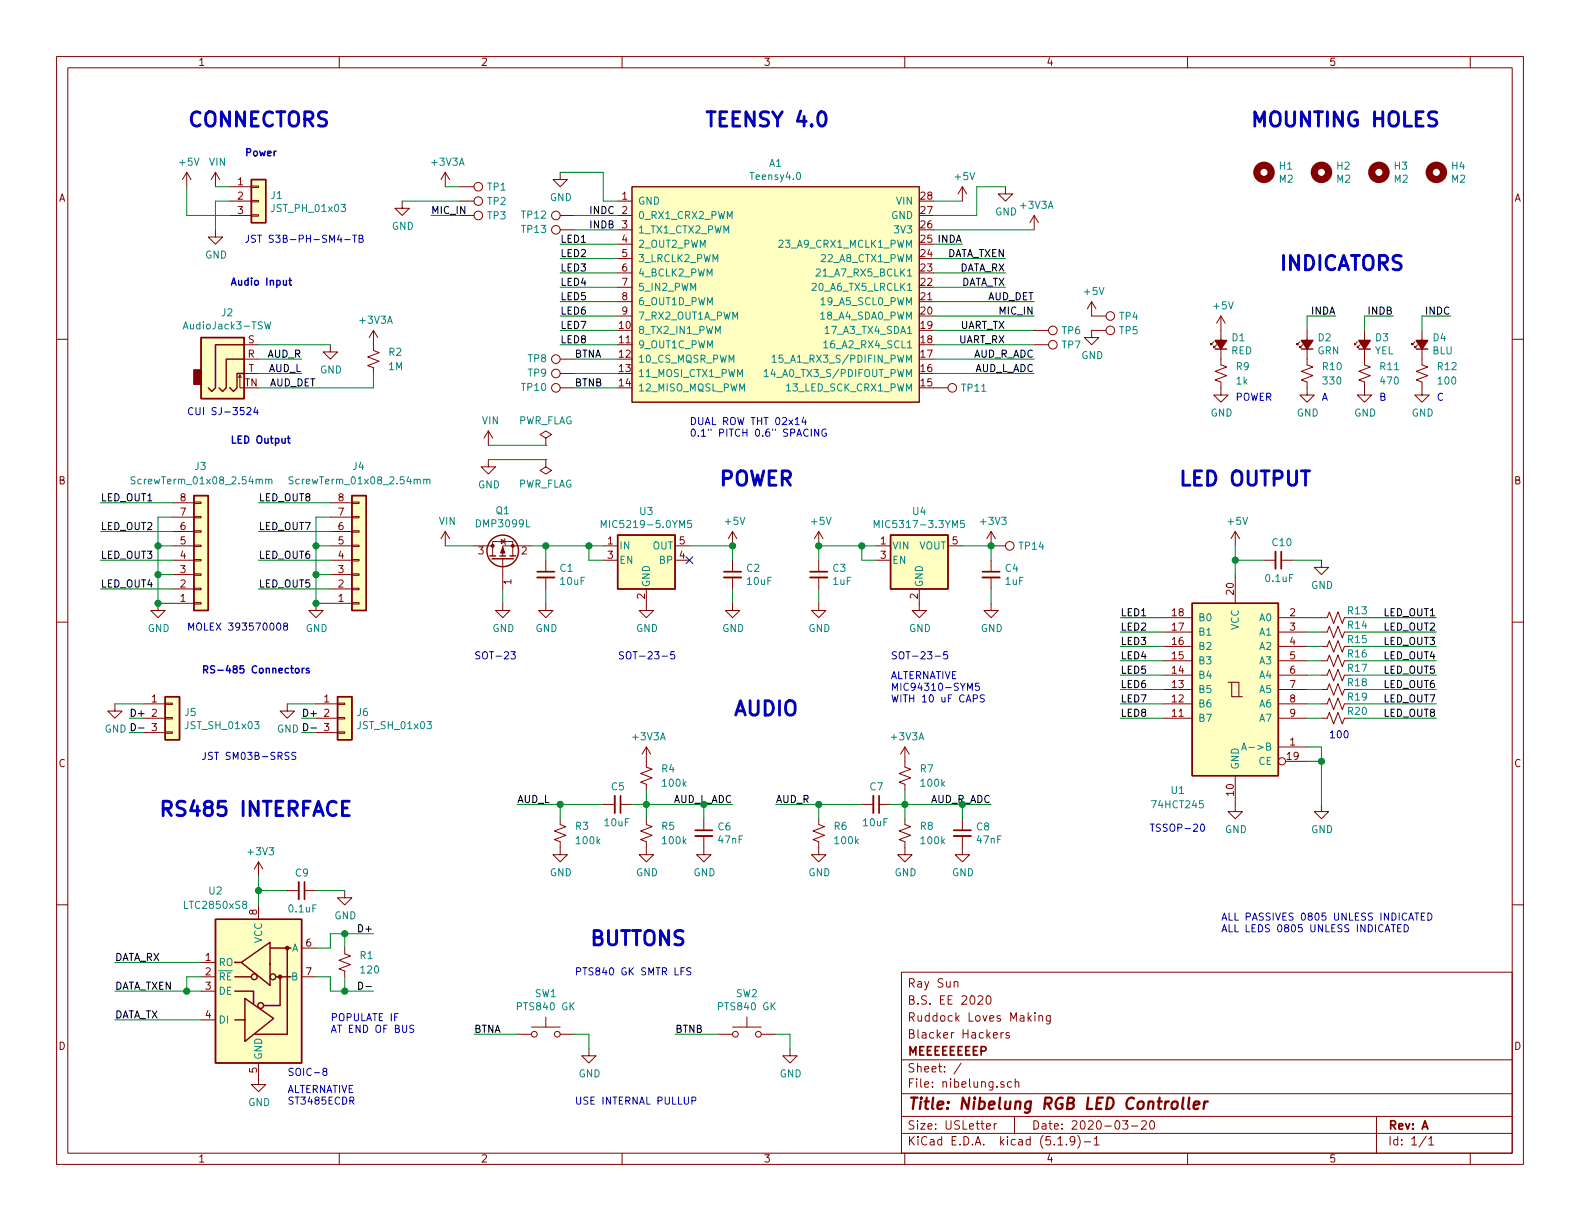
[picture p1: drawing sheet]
<svg xmlns="http://www.w3.org/2000/svg" width="279mm" height="216mm" viewBox="0 0 279 216" stroke-linecap="round" stroke-linejoin="round" font-family="sans-serif">
<g fill="none" stroke="#840000" stroke-width=".18">
<path d="M10 10h259.4v195.9h-259.4zM12 12h255.4v191.9h-255.4zM60 10v2M110 10v2M160 10v2M210 10v2M260 10v2M33 30.5l-.7 1.3M33 30.5v2.5M33 30.5l.8 1.3M38.1 30.5l-.8 1.3M38.1 30.5v2.5"/>
<path d="M38.1 30.5l.8 1.3M40.6 38.1h3.8M40.6 35.6h3.8M40.6 33h3.8M44.4 38h1.3v.2h-1.3zM44.4 32.9h1.3v.2h-1.3zM44.4 35.4h1.3v.3h-1.3zM71.1 35.6v1.2h1.3l-1.3 1.3-1.3-1.3h1.3M78.7 30.5l-.7 1.3M78.7 30.5v2.5M78.7 30.5l.8 1.3M81.3 38.1h2.5"/>
<path d="M81.3 35.6h2.5M81.3 33h2.5M99.1 30.5v1.3h1.2l-1.2 1.2-1.3-1.2h1.3M99.1 38.1h2.5M109.2 38.1h2.6M109.2 35.6h2.6M111.8 33h50.8v38.1h-50.8zM170.2 33l-.8 1.3M170.2 33v2.6M170.2 33l.7 1.3M177.8 33v1.3h1.3l-1.3 1.3-1.3-1.3h1.3M182.9 38.1l-.8 1.3"/>
<path d="M182.9 38.1v2.5M182.9 38.1l.7 1.3M10 60h2M38.1 40.6v1.3h1.3l-1.3 1.3-1.3-1.3h1.3M66 58.4v3.6l1.1 .4-2.1 .7 2.1 .8-2.1 .7 1 .4v1M66 58.4l-.7 1.3M66 58.4l.8 1.3M99.1 40.6h2.5M109.2 55.9h2.6M109.2 40.6h2.6M109.2 43.2h2.6M109.2 45.7h2.6"/>
<path d="M109.2 48.3h2.6M109.2 50.8h2.6M109.2 53.3h2.6M182.9 58.4h2.5M193 53.3l-.7 1.3M193 53.3v2.6h2.6M193 53.3l.8 1.3M195.6 58.4h-2.6v1.3h1.3l-1.3 1.3-1.2-1.3h1.2M215.9 55.9v8.6l1 .4-2 .8 2 .7-2 .8 1 .4v2.3h1.3l-1.3 1.2-1.3-1.2h1.3M215.9 55.9l-.8 1.3M215.9 55.9l.8 1.3M231.1 58.4v6.1l1.1 .4-2.1 .8 2.1 .7-2.1 .8 1 .4v2.3h1.3l-1.3 1.2-1.2-1.2h1.2"/>
<path d="M241.3 58.4v6.1l1 .4-2 .8 2 .7-2 .8 1 .4v2.3h1.3l-1.3 1.2-1.3-1.2h1.3M251.5 58.4v6.1l1 .4-2.1 .8 2.1 .7-2.1 .8 1.1 .4v2.3h1.2l-1.2 1.2-1.3-1.2h1.3M267.4 60h2M40.6 68.6h.1M42.2 66.8l.2-.5v2.3h.8M42.4 66.3l.3 .5M43.2 63.5h2.5M43.2 61h2.5M43.2 66h2.5M58.4 61v1.2h1.3l-1.3 1.3-1.3-1.3h1.3M86.4 76.2l-.8 1.3M86.4 76.2v2.5"/>
<path d="M86.4 76.2l.7 1.3M96.5 77.5l1-.7-1-.6-1 .6 1 .7v1.2M96.5 78.7h.1M99.1 63.5h2.5M99.1 66h2.5M99.1 68.6h2.5M165.1 68.6h2.5M182.9 61h2.5M214.6 60.5l-.5 .5v-.3v.3h.3M215.1 61l-.5 .5v-.3v.3h.3M229.9 60.5l-.5 .5v-.3v.3h.2M230.4 61l-.5 .5v-.3v.3h.2"/>
<path d="M240 60.5l-.5 .5v-.3v.3h.3M240.5 61l-.5 .5v-.3v.3h.3M250.2 60.5l-.5 .5v-.3v.3h.2M250.7 61l-.5 .5v-.3v.3h.2M30.5 99.1h3.8M30.5 96.5h3.8M30.5 94h3.8M30.5 91.4h3.8M30.5 88.9h3.8M34.3 93.9h1.3v.2h-1.3zM34.3 91.3h1.3v.3h-1.3zM34.3 88.8h1.3v.2h-1.3z"/>
<path d="M34.3 96.4h1.3v.2h-1.3zM34.3 98.9h1.3v.3h-1.3zM58.4 99.1h3.8M58.4 96.5h3.8M58.4 94h3.8M58.4 91.4h3.8M58.4 88.9h3.8M62.2 93.9h1.3v.2h-1.3zM62.2 91.3h1.3v.3h-1.3zM62.2 88.8h1.3v.2h-1.3zM62.2 96.4h1.3v.2h-1.3zM62.2 98.9h1.3v.3h-1.3z"/>
<path d="M78.7 94v2.5M78.7 94l-.7 1.3M78.7 94l.8 1.3M83.8 96.5h3.3M86.4 81.3v1.3h1.2l-1.2 1.2-1.3-1.2h1.3M87.1 98.3v-2.5h3.6v2.5M88.6 95.4l.7 .4-.7 .3zM88.9 98.8v5.3M89.2 95.3l.1 .1v.7l.1 .2M94 96.5h-5.1v1.8M96.5 81.3v1.3l1 .6-1 .6-1-.6 1-.6M96.5 81.3h.1"/>
<path d="M96.5 99.1v2M106.7 99.1h2.5M106.7 96.5h2.5M119.4 99.1h2.5M119.4 96.5h2.5M129.5 94l-.7 1.3M129.5 94v2.5M129.5 99.1v2M129.5 94l.8 1.3M144.8 94v2.5M144.8 99.1v2M144.8 94l-.8 1.3"/>
<path d="M144.8 94l.7 1.3M154.9 99.1h2.6M154.9 96.5h2.6M167.6 96.5h2.6M175.3 94v2.5h2.5M175.3 99.1v2M175.3 94l-.8 1.3M175.3 94l.7 1.3M218.4 94l-.7 1.3M218.4 94v2.5M218.4 94l.8 1.3M223.5 99.1h2.1"/>
<path d="M226.6 99.1h2M233.7 99.1v1.2h1.2l-1.2 1.3-1.3-1.3h1.3M10 110h2M27.9 106.7v1.3h1.3l-1.3 1.2-1.2-1.2h1.2M30.5 106.7h3.8M30.5 104.1h3.8M30.5 101.6h3.8M34.3 101.5h1.3v.2h-1.3zM34.3 104h1.3v.3h-1.3zM34.3 106.6h1.3v.2h-1.3zM55.9 106.7v1.3h1.2l-1.2 1.2-1.3-1.2h1.3M58.4 106.7h3.8"/>
<path d="M58.4 104.1h3.8M58.4 101.6h3.8M62.2 101.5h1.3v.2h-1.3zM62.2 104h1.3v.3h-1.3zM62.2 106.6h1.3v.2h-1.3zM88.9 106.7v1.3h1.3l-1.3 1.2-1.3-1.2h1.3M96.5 106.7v1.3h1.3l-1.3 1.2-1.3-1.2h1.3M96.5 102.1v2M114.3 104.1v3.9h1.3l-1.3 1.2-1.3-1.2h1.3M129.5 106.7v1.3h1.3l-1.3 1.2-1.2-1.2h1.2M129.5 102.1v2M144.8 106.7v1.3h1.2l-1.2 1.2-1.3-1.2h1.3"/>
<path d="M144.8 102.1v2M162.6 104.1v3.9h1.2l-1.2 1.2-1.3-1.2h1.3M175.3 106.7v1.3h1.2l-1.2 1.2-1.3-1.2h1.3M175.3 102.1v2M205.7 119.4h5.1M205.7 109.2h5.1M205.7 111.8h5.1M205.7 114.3h5.1M205.7 116.8h5.1M218.4 101.6v5.1M226.1 119.4h5M226.1 109.2h5"/>
<path d="M226.1 111.8h5M226.1 114.3h5M226.1 116.8h5M233.7 119.4h1l.4-1 .7 2 .8-2 .8 2 .3-1h1.1M233.7 109.2h1l.4-1 .7 2 .8-2 .8 2 .3-1h1.1M233.7 111.8h1l.4-1.1 .7 2.1 .8-2.1 .8 2.1 .3-1h1.1M233.7 114.3h1l.4-1 .7 2 .8-2 .8 2 .3-1h1.1M233.7 116.8h1l.4-1 .7 2.1 .8-2.1 .8 2.1 .3-1.1h1.1M267.4 110h2M20.3 124.5v1.2h1.3l-1.3 1.3-1.3-1.3h1.3M25.4 124.5h3.8M25.4 127h3.8"/>
<path d="M25.4 129.5h3.8M29.2 129.4h1.3v.3h-1.3zM29.2 124.3h1.3v.3h-1.3zM29.2 126.9h1.3v.2h-1.3zM50.8 124.5v1.2h1.3l-1.3 1.3-1.3-1.3h1.3M55.9 124.5h3.8M55.9 127h3.8M55.9 129.5h3.8M59.7 129.4h1.3v.3h-1.3zM59.7 124.3h1.3v.3h-1.3zM59.7 126.9h1.3v.2h-1.3zM114.3 132.1v3.5l1 .4-2 .8 2 .7-2 .8 1 .4v1"/>
<path d="M114.3 132.1l-.8 1.3M114.3 132.1l.8 1.3M160 132.1v3.5l1 .4-2 .8 2 .7-2 .8 1 .4v1M160 132.1l-.7 1.3M160 132.1l.8 1.3M205.7 121.9h5.1M205.7 124.5h5.1M205.7 127h5.1M217.2 120.7h.6v2.5h1.9M217.8 120.7h1.3v2.5M218.4 137.2v6.3h1.3l-1.3 1.3-1.2-1.3h1.2M226.1 121.9h5"/>
<path d="M226.1 124.5h5M226.1 127h5M226.1 132.1h5M227.3 134.6h3.8M233.7 121.9h1l.4-1 .7 2 .8-2 .8 2 .3-1h1.1M233.7 124.5h1l.4-1.1 .7 2.1 .8-2.1 .8 2.1 .3-1h1.1M233.7 127h1l.4-1 .7 2 .8-2 .8 2 .3-1h1.1M10 160h2M45.7 152.4l-.7 1.3M45.7 152.4v2.5M45.7 152.4l.8 1.3M50.8 157.5h2"/>
<path d="M53.8 157.5h2.1M61 157.5v1.3h1.2l-1.2 1.2-1.3-1.2h1.3M99.1 144.8v1l1 .4-2.1 .7 2.1 .8-2.1 .8 1.1 .3v2.3h1.2l-1.2 1.3-1.3-1.3h1.3M106.7 142.2h2M109.7 142.2h2.1M114.3 144.8v1l1 .4-2 .7 2 .8-2 .8 1 .3v2.3h1.3l-1.3 1.3-1.3-1.3h1.3M124.5 147.8v3.3h1.2l-1.2 1.3-1.3-1.3h1.3M124.5 144.8v2M144.8 144.8v1l1 .4-2 .7 2 .8-2 .8 1 .3v2.3h1.2l-1.2 1.3-1.3-1.3h1.3M152.4 142.2h2M155.4 142.2h2.1M160 144.8v1l1 .4-2 .7 2 .8-2 .8 1 .3v2.3h1.3l-1.3 1.3-1.3-1.3h1.3"/>
<path d="M170.2 147.8v3.3h1.2l-1.2 1.3-1.3-1.3h1.3M170.2 144.8v2M233.7 142.2v1.3h1.2l-1.2 1.3-1.3-1.3h1.3M267.4 160h2M35.6 170.2h2.5M35.6 172.7h2.5M35.6 175.3h2.5M45.7 160v2.6M53.3 172.7h2.6M53.3 167.6h2.6M61 167.6v1.1l1 .3-2.1 .8 2.1 .8-2.1 .7 1.1 .4v1M96.5 179.8v1.8"/>
<path d="M132.1 179.8v1.8M159.4 171.9h108v32h-108zM168.7 173.7l.1-.1a.37 .37 0 0 1 .6 .2v.7M172.9 176.2l.3-.1h.3l.3 .4-.9 1.1h.9M174.6 176.1h.1a.81 .81 0 0 1 .6 .6 .81 .81 0 0 1-.3 .8l-.1 .1a.8 .8 0 0 1-.6-.7 .8 .8 0 0 1 .3-.8zM183 179.1v.1M183 179.6v1M183.7 179.7h.1a.37 .37 0 0 1 .6 .1v.8M183.7 179.6v1M185.7 179.6v1.2l-.3 .3-.3-.1M185.7 179.7l-.4-.1-.3 .3 .1 .5 .2 .2 .4-.1M35.6 180.3h2.5"/>
<path d="M45.7 188v3.8h1.3l-1.3 1.2-1.3-1.2h1.3M91.4 182.9h2.6M94 181.6h5.1M99.1 182.9h2.5M104.1 185.4v1.3h1.3l-1.3 1.3-1.2-1.3h1.2M127 182.9h2.5M129.5 181.6h5.1M134.6 182.9h2.6M139.7 185.4v1.3h1.3l-1.3 1.3-1.3-1.3h1.3M159.4 197.4h108M159.4 193.4h108M159.4 187.4h108"/>
<path d="M170 188l-1.3 1.9M174.4 199.2l.8-.2-.1-.2-.4-.1-.3 .2 .1 .7h.6M175.7 183.1l.7-.2-.1-.2-.4-.1-.2 .2v.7h.6M175.8 198.7v1M176.2 198.7l-.3 .1-.1 .2M177 182.6v1M177.4 182.6l-.4 .3M177.5 191.3h-.3l-.2 .2v.2l.5 .1v.4h-.5M178.5 182.7l-.4-.1-.2 .2 .1 .2 .5 .1v.4h-.6M178.9 191.3h-.4l-.3 .2v.6l.3 .2 .4-.1M179.4 197.4v3M179.5 191.4l.2-.1h.4l.1 1"/>
<path d="M179.5 190.8v1.5M198.5 198.2h.9l-.4 .6 .4 .1v.6l-.2 .2-.7-.2M200.1 199.1h1.1M201.9 198.3l.2-.1h.3l.3 .1v.3v.2l-.9 .9h.9M203.5 198.2h.2a.8 .8 0 0 1 .5 .7 .8 .8 0 0 1-.5 .8 1 1 0 0 1-.2-1.5zM243.4 197.4v6.5M60 203.9v2M110 203.9v2M159.4 200.4h108M160 203.9v2M187.1 202.5h.8M188.6 202.3v.2"/>
<path d="M190.1 201.6l-.1 .2a.48 .48 0 0 1-.6 0l-.2-.2 .2-.6a.48 .48 0 0 1 .6 .1 1.27 1.27 0 0 1-.2 1.3l-.4 .1M190.6 200.8a1.71 1.71 0 0 1 0 2.2M191.7 201.9h1.2M193.5 201.4l.4-.4v1.5M193.5 202.5h.9M210 203.9v2M252.2 200.9l-1.2 1.9M252.7 201.4l.4-.4v1.5M252.7 202.5h.8M260 203.9v2"/>
<circle cx="84.6" cy="33" r=".76"/>
<circle cx="84.6" cy="35.6" r=".76"/>
<circle cx="84.6" cy="38.1" r=".76"/>
<circle cx="98.3" cy="38.1" r=".76"/>
<circle cx="98.3" cy="40.6" r=".76"/>
<circle cx="186.2" cy="58.4" r=".76"/>
<circle cx="196.3" cy="55.9" r=".76"/>
<circle cx="196.3" cy="58.4" r=".76"/>
<circle cx="98.3" cy="68.6" r=".76"/>
<circle cx="98.3" cy="66" r=".76"/>
<circle cx="98.3" cy="63.5" r=".76"/>
<circle cx="168.4" cy="68.6" r=".76"/>
<circle cx="186.2" cy="61" r=".76"/>
<circle cx="178.6" cy="96.5" r=".76"/>
<circle cx="226.7" cy="134.6" r=".63"/>
<circle cx="94.5" cy="182.9" r=".51"/>
<circle cx="98.6" cy="182.9" r=".51"/>
<circle cx="130" cy="182.9" r=".51"/>
<circle cx="134.1" cy="182.9" r=".51"/>
</g>
<path d="M209.3 194.1l-.3 1.7 .3 .3M210.3 194.1l-.2 1.7 .3 .3M211.1 195.4l1-.2-.1-.4h-.5l-.3 .2-.1 1 .2 .1 .6-.1M213 194.8l-.2 1.3M213.6 194.8a.55 .55 0 0 0-.6 .3" fill="none" stroke="#840000" stroke-width=".41"/>
<path d="M225.6 97.5v3.1M95 102.1h3M128 102.1h3.1M143.3 102.1h3M173.7 102.1h3.1M52.8 156v3M108.7 140.7v3.1M122.9 147.8h3.1M154.4 140.7v3.1M168.7 147.8h3" fill="none" stroke="#840000" stroke-width=".33"/>
<path d="M226.6 97.5v3.1M95 101.1h3M128 101.1h3.1M143.3 101.1h3M173.7 101.1h3.1M53.8 156v3M109.7 140.7v3.1M122.9 146.8h3.1M155.4 140.7v3.1M168.7 146.8h3" fill="none" stroke="#840000" stroke-width=".3"/>
<g fill="#ffffc2" stroke="#ffffc2" stroke-width=".18">
<path d="M34.3 87.6h2.5v20.4h-2.5z"/>
<path d="M35.6 59.7h7.6v10.8h-7.6z"/>
<path d="M62.2 87.6h2.6v20.4h-2.6z"/>
<path d="M111.8 33h50.8v38.1h-50.8z"/>
<path d="M157.5 94.6h10.1v9.5h-10.1z"/>
<path d="M44.4 31.8h2.6v7.6h-2.6z"/>
<path d="M38.1 162.6h15.2v25.4h-15.2z"/>
<path d="M29.2 123.2h2.5v7.6h-2.5z"/>
<path d="M59.7 123.2h2.5v7.6h-2.5z"/>
<path d="M210.8 106.7h15.3v30.5h-15.3z"/>
<path d="M109.2 94.6h10.2v9.5h-10.2z"/>
</g>
<g fill="none" stroke="#840000" stroke-width=".25">
<path d="M44.4 31.8h2.6v7.6h-2.6zM35.6 59.7h7.6v10.8h-7.6zM43.2 63.5h-3.2v5.1l-.6 .6-.7-.6M43.2 66h-1.3v2.6l-.6 .6-.7-.6M43.2 61h-5.1v7.6l-.6 .6-.7-.6M214.9 61.7h2M230.1 61.7h2.1M240.3 61.7h2M250.4 61.7h2.1M34.3 87.6h2.5v20.4h-2.5zM62.2 87.6h2.6v20.4h-2.6zM86.6 98.3h1"/>
<path d="M87 98.8h3.8M88.4 98.3h1M90.2 98.3h1M109.2 94.6h10.2v9.5h-10.2zM157.5 94.6h10.1v9.5h-10.1zM210.8 106.7h15.3v30.5h-15.3zM29.2 123.2h2.5v7.6h-2.5zM59.7 123.2h2.5v7.6h-2.5zM38.1 162.6h15.2v25.4h-15.2zM41.5 175.3h3.3v2.2M41.5 172.7h2.9M41.7 170.2h-.2h1"/>
<path d="M42.7 170.2l5.1-3.6v7.6zM43.3 176.5l5.1 3.6-5.1 4.1zM47.8 167.6h3.6M48.8 172.7h2.6M49.5 172.7v5.1h-2.9M50.8 167.6v15.3h-5.7M41.5 180.3h1.7"/>
<circle cx="88.9" cy="97.4" r="2.79"/>
<circle cx="45" cy="172.7" r=".51"/>
<circle cx="46.1" cy="177.8" r=".51"/>
<circle cx="48.3" cy="172.7" r=".51"/>
</g>
<g fill="none" stroke="#008484" stroke-width=".18">
<path d="M46.8 56.9l.3 1.3 .2-.9 .3 .9 .3-1.3M143.6 50.2l.5-.1 .2 .3-.7 1h.7M144.3 47.7l.5-.2 .3 .4-.1 .2-.7 .7h.8M145.9 58.1l.4-.4v1.3M145.9 59h.7M135.2 65.7l.3-.4v1.3M135.2 66.6h.7M136.6 63.1l.3-.3v1.3M136.6 64.1h.7M145.7 60.6l.3-.4v1.3M145.7 61.5h.7M23.9 84.4l-.5-.1-.2 .1v.4l.6 .2 .1 .3-.3 .3-.4-.1"/>
<path d="M47 84.9l.2-.2 .3 .1v.8M47 84.7v.9M47.5 84.9l.2-.2 .3 .1 .1 .8M51.8 84.4l-.5-.1-.1 .1v.4l.5 .2 .1 .3-.2 .3-.5-.1M74.9 84.9l.2-.2 .3 .1 .1 .8M74.9 84.7v.9M75.5 84.9l.2-.2 .2 .1 .1 .8M106.3 93.3v-1.3l.5 .9 .4-.9v1.3M122.3 92h-.7v.6l.2-.1 .5 .1v.6l-.3 .1-.4-.1M154.6 93.3v-1.3l.4 .9 .4-.9v1.3M170.5 92h-.6l-.1 .6 .2-.1 .5 .1v.6l-.2 .1-.5-.1M219.6 132.6l.4-1.2 .4 1.2"/>
<path d="M219.7 132.3h.6"/>
</g>
<g fill="none" stroke="#840000" stroke-width="1.3">
<circle cx="223.5" cy="30.5" r="1.27"/>
<circle cx="233.7" cy="30.5" r="1.27"/>
<circle cx="243.8" cy="30.5" r="1.27"/>
<circle cx="254" cy="30.5" r="1.27"/>
</g>
<g fill="#840000" stroke="#840000" stroke-width=".25">
<path d="M34.3 65.4h1.3v2.5h-1.3z"/>
<path d="M240.3 60.2h2l-1 1.5z"/>
<path d="M250.4 60.2h2.1l-1 1.5z"/>
<path d="M214.9 60.2h2l-1 1.5z"/>
<path d="M230.1 60.2h2.1l-1.1 1.5z"/>
<circle cx="49.5" cy="172.7" r=".28"/>
<circle cx="50.8" cy="167.6" r=".28"/>
</g>
<g fill="#840000" stroke="#840000" stroke-width=".18">
<path d="M88.9 96.8l.4 1h-.8z"/>
<circle cx="90.7" cy="96.5" r=".25"/>
<circle cx="87.1" cy="96.5" r=".25"/>
</g>
<g fill="none" stroke="#008400" stroke-width=".18">
<path d="M33 33v5.1h7.6M38.1 33h2.5M40.6 35.6h-2.5v5M71.1 35.6h10.2M76.2 38.1h5.1M78.7 33h2.6M99.1 30.5h7.6v5.1h2.5M101.6 38.1h7.6M165.1 35.6h5.1M177.8 33h-5.1v5.1h-7.6M99.1 55.9h10.1M99.1 45.7h10.1"/>
<path d="M99.1 48.3h10.1M99.1 43.2h10.1M99.1 53.3h10.1M99.1 58.4h10.1M99.1 50.8h10.1M101.6 40.6h7.6M165.1 55.9h17.8M165.1 45.7h12.7M165.1 48.3h12.7M165.1 40.6h17.8M165.1 43.2h5.1M165.1 53.3h17.8"/>
<path d="M165.1 58.4h17.8M165.1 50.8h12.7M236.2 55.9h-5.1v2.5M246.4 55.9h-5.1v2.5M256.5 55.9h-5v2.5M45.7 63.5h7.6M45.7 66h7.6M45.7 61h12.7M66 66v2.6h-20.3M86.4 78.7h10.1M99.1 61h10.1M101.6 63.5h7.6"/>
<path d="M101.6 68.6h7.6M101.6 66h7.6M165.1 63.5h17.8M165.1 66h17.8M165.1 61h17.8M17.8 99.1h12.7M17.8 94h12.7M17.8 88.9h12.7M27.9 96.5h2.6M30.5 91.4h-2.6v15.3h2.6M45.7 99.1h12.7M45.7 94h12.7"/>
<path d="M45.7 88.9h12.7M55.9 96.5h2.5M58.4 91.4h-2.5v15.3h2.5M78.7 96.5h5.1M86.4 81.3h10.1M94 96.5h12.7M96.5 96.5v2.6M104.1 96.5v2.6h2.6M121.9 96.5h7.6v2.6M152.4 96.5v2.6h2.5M154.9 96.5h-10.1v2.6M170.2 96.5h5.1v2.6"/>
<path d="M218.4 99.1h5.1M218.4 96.5v5.1M228.6 99.1h5.1M17.8 104.1h12.7M27.9 101.6h2.6M45.7 104.1h12.7M55.9 101.6h2.5M88.9 104.1v2.6M96.5 104.1v2.6M129.5 104.1v2.6M144.8 104.1v2.6M175.3 104.1v2.6"/>
<path d="M198.1 114.3h7.6M198.1 111.8h7.6M198.1 109.2h7.6M198.1 119.4h7.6M198.1 116.8h7.6M231.1 114.3h2.6M231.1 111.8h2.6M231.1 109.2h2.6M231.1 119.4h2.6M231.1 116.8h2.6M238.8 114.3h15.2M238.8 111.8h15.2"/>
<path d="M238.8 109.2h15.2M238.8 119.4h15.2M238.8 116.8h15.2M20.3 124.5h5.1M22.9 129.5h2.5M50.8 124.5h5.1M53.3 129.5h2.6M114.3 139.7v5.1M160 139.7v5.1M198.1 121.9h7.6M198.1 124.5h7.6M198.1 127h7.6"/>
<path d="M231.1 132.1h2.6v10.1M231.1 121.9h2.6M231.1 124.5h2.6M231.1 127h2.6M231.1 134.6h2.6M238.8 121.9h15.2M238.8 124.5h15.2M238.8 127h15.2M45.7 154.9v5.1M45.7 157.5h5.1M55.9 157.5h5.1M91.4 142.2h15.3"/>
<path d="M99.1 142.2v2.6M111.8 142.2h17.7M124.5 142.2v2.6M137.2 142.2h15.2M144.8 142.2v2.6M157.5 142.2h17.8M170.2 142.2v2.6M20.3 175.3h15.3M20.3 170.2h15.3M35.6 172.7h-2.6v2.6M55.9 172.7h2.5v2.6h7.6M61 165.1v2.5"/>
<path d="M61 172.7v2.6M66 165.1h-7.6v2.5h-2.5M20.3 180.3h15.3M83.8 182.9h7.6M101.6 182.9h2.5v2.5M119.4 182.9h7.6M137.2 182.9h2.5v2.5"/>
</g>
<path d="M24.5 128.7h1M55 128.7h1M63.4 173.7a.64 .64 0 0 1 .7 .6 .64 .64 0 0 1-.7 .6zM64.7 174.4h1" fill="none" stroke="#000" stroke-width=".18"/>
<g fill="none" stroke="#0000c2" stroke-width=".18">
<path d="M61 42.4h.9M62.4 41.6h.7M62.7 41.6v1.2M63.5 42.2l.6-.1v-.4l-.6-.1v1.2h.5l.2-.2v-.2l-.3-.2M43.7 72.2l.4-.1 .3 .3-.8 .9h.8M45.2 72l-.3 .9h.8M45.5 72.5v.8M140.6 75.1h.7M142.1 73.8l-.3 .9h.8M142.4 74.2v.9M143.5 75.9v1.2M144.8 75.9v1.2l-.7-1.2v1.2"/>
<path d="M146 75.9a.59 .59 0 0 0-.7 .6 .59 .59 0 0 0 .7 .6l.1-.5h-.2M49.1 110.2h.1a.67 .67 0 0 1 .5 .6 .67 .67 0 0 1-.5 .6 .83 .83 0 0 1-.1-1.2zM50.4 110.7l-.2-.1v-.3l.2-.1h.3l.1 .4-.5 .2-.2 .1v.3l.3 .2h.3l.2-.2-.1-.4-.2-.1M90.3 115.2h.8l-.4 .5 .4 .1v.6l-.2 .1-.6-.1M117.1 116h1M119.3 115.2h-.6l-.1 .6 .5-.1 .2 .3v.3l-.2 .2-.5-.1M165.4 116h.9M167.5 115.2h-.6v.6l.4-.1 .3 .3v.3l-.3 .2-.4-.1M51.1 133.1l-.5-.1-.2 .3 .1 .3 .6 .2v.4l-.2 .1-.5-.1M52.3 133.1l-.5-.1-.2 .1v.4l.6 .3 .1 .3-.2 .2-.5-.1M171.1 122.1v-1.3l.4 .9 .4-.9v1.3M173.2 120.8h-.7v.6l.2-.1 .5 .1v.5l-.2 .2-.5-.2"/>
<path d="M174.1 122.9h-.5l-.2 .1v.3l.5 .3 .2 .3-.3 .2h-.5M212.4 145.8l.2-.1a.67 .67 0 0 1 .4 .7 .67 .67 0 0 1-.4 .6l-.3-.5zM120.4 171.7h.4M121 171.1h-.6v1.3M122.2 171.2l-.5-.1-.2 .1v.4l.5 .3 .2 .3-.3 .2-.5-.1M246 163.5h.7M247.2 164.1h.4M247.8 163.5h-.6v1.3h.6M248.3 163.5a.64 .64 0 0 1 .8 .6 .64 .64 0 0 1-.8 .7zM250.2 161.4h.7M251.3 162.1h.5M251.9 161.4h-.6v1.3h.6"/>
<path d="M252.5 161.4a.64 .64 0 0 1 .7 .7 .64 .64 0 0 1-.7 .6zM57.3 189.5l-.2-.2v-.3l.2-.1 .4 .1 .1 .3-.6 .2-.1 .2v.2l.2 .3 .4-.1 .1-.2v-.3l-.2-.1M61.9 194.6h.6v-.5l-.1-.1h-.5v1.2M62.2 194.6l.4 .6M73.2 181.4l-.5-.1-.2 .1 .1 .4 .5 .3 .1 .2-.3 .2h-.4M122.4 194.6h.6v-.5l-.2-.1h-.4v1.2"/>
</g>
<path d="M144.9 20a.62 .62 0 0 1 .6-.2 .62 .62 0 0 1 .4 .4 1.49 1.49 0 0 1-.4 2.1 .69 .69 0 0 1-.8-.5 2.12 2.12 0 0 1 .2-1.8zM60.6 142.9h.8M61.8 141.7h-1.2v2.5h1.2" fill="none" stroke="#0000c2" stroke-width=".51"/>
<path d="M51.1 49.6h.5M51.3 49.1v1.1l.3 .2M50.8 77.5h.5M51 77.1v1.1l.3 .2M52.3 118.3l.2-.1 .3 .1 .1 .5-.1 .1-.3 .1-.2-.1zM53.4 118.2v.8M53.8 118.2h-.3l-.1 .2M54.6 118.2h-.3l-.1 .1v.2l.4 .1v.3h-.4" fill="none" stroke="#0000c2" stroke-width=".25"/>
<g fill="#008400" stroke="#008400" stroke-width=".25">
<circle cx="27.9" cy="101.6" r=".51"/>
<circle cx="152.4" cy="96.5" r=".51"/>
<circle cx="27.9" cy="96.5" r=".51"/>
<circle cx="27.9" cy="106.7" r=".51"/>
<circle cx="55.9" cy="96.5" r=".51"/>
<circle cx="160" cy="142.2" r=".51"/>
<circle cx="55.9" cy="101.6" r=".51"/>
<circle cx="218.4" cy="99.1" r=".51"/>
<circle cx="175.3" cy="96.5" r=".51"/>
<circle cx="55.9" cy="106.7" r=".51"/>
<circle cx="144.8" cy="142.2" r=".51"/>
<circle cx="45.7" cy="157.5" r=".51"/>
<circle cx="114.3" cy="142.2" r=".51"/>
<circle cx="144.8" cy="96.5" r=".51"/>
<circle cx="99.1" cy="142.2" r=".51"/>
<circle cx="33" cy="175.3" r=".51"/>
<circle cx="233.7" cy="134.6" r=".51"/>
<circle cx="61" cy="175.3" r=".51"/>
<circle cx="129.5" cy="96.5" r=".51"/>
<circle cx="61" cy="165.1" r=".51"/>
<circle cx="104.1" cy="96.5" r=".51"/>
<circle cx="96.5" cy="96.5" r=".51"/>
</g>
<path d="M121.3 98.5l1.2 1.2M122.5 98.5l-1.2 1.2" fill="none" stroke="#000084" stroke-width=".18"/>
<g font-size="3.5" fill="#0000c2">
<text x="33" y="22.4">CONNECTORS</text>
<text x="124.5" y="22.4">TEENSY 4.0</text>
<text x="221" y="22.4">MOUNTING HOLES</text>
<text x="226.1" y="47.8">INDICATORS</text>
<text x="127" y="85.9">POWER</text>
<text x="208.3" y="85.9">LED OUTPUT</text>
<text x="129.5" y="126.6">AUDIO</text>
<text x="27.9" y="144.3">RS485 INTERFACE</text>
<text x="104.1" y="167.2">BUTTONS</text>
</g>
<text font-size="2.8" fill="#840000" x="160.4" y="196.2">Title: Nibelung RGB LED Controller</text>
<g font-size="2.1" fill="#840000">
<text x="160.4" y="177.6">B.S. EE 2020</text>
<text x="160.4" y="174.6">Ray Sun</text>
<text x="160.4" y="183.6">Blacker Hackers</text>
<text x="160.4" y="180.6">Ruddock Loves Making</text>
<text x="160.4" y="189.6">Sheet: /</text>
<text x="160.4" y="186.6">MEEEEEEEEP</text>
<text x="160.4" y="192.3">File: nibelung.sch</text>
<text x="160.4" y="202.5">KiCad E.D.A. kicad (5.1.9)-1</text>
<text x="160.4" y="199.7">Size: USLetter</text>
<text x="182.4" y="199.7">Date: 2020-03-20</text>
<text x="245.4" y="199.7">Rev: A</text>
<text x="245.4" y="202.5">Id: 1/1</text>
</g>
<g font-size="1.8" fill="#840000">
<text x="35" y="11.6">1</text>
<text x="85" y="11.6">2</text>
<text x="135" y="11.6">3</text>
<text x="185" y="11.6">4</text>
<text x="235" y="11.6">5</text>
<text x="10.4" y="35.6">A</text>
<text x="42.1" y="32.8">1</text>
<text x="42.1" y="35.3">2</text>
<text x="110" y="35.3">1</text>
<text x="162.9" y="35.3">28</text>
<text x="267.8" y="35.6">A</text>
<text x="42.1" y="37.8">3</text>
<text x="110" y="37.8">2</text>
<text x="110" y="40.4">3</text>
<text x="162.9" y="40.4">26</text>
<text x="162.9" y="37.8">27</text>
<text x="110" y="42.9">4</text>
<text x="110" y="45.5">5</text>
<text x="162.9" y="45.5">24</text>
<text x="110" y="48">6</text>
<text x="110" y="50.5">7</text>
<text x="110" y="53.1">8</text>
<text x="162.9" y="53.1">21</text>
<text x="162.9" y="50.5">22</text>
<text x="162.9" y="48">23</text>
<text x="109.5" y="58.2">10</text>
<text x="110" y="55.6">9</text>
<text x="162.9" y="58.2">19</text>
<text x="162.9" y="55.6">20</text>
<text x="43.8" y="63.2">R</text>
<text x="43.9" y="60.7">S</text>
<text x="43.9" y="65.8">T</text>
<text x="109.5" y="60.7">11</text>
<text x="109.5" y="63.2">12</text>
<text x="109.5" y="65.8">13</text>
<text x="162.9" y="65.8">16</text>
<text x="162.9" y="63.2">17</text>
<text x="162.9" y="60.7">18</text>
<text x="43.3" y="68.3">TN</text>
<text x="109.5" y="68.3">14</text>
<text x="162.9" y="68.3">15</text>
<text x="10.4" y="85.6">B</text>
<text x="31.9" y="88.6">8</text>
<text x="59.8" y="88.6">8</text>
<text x="267.8" y="85.6">B</text>
<text x="31.9" y="93.7">6</text>
<text x="31.9" y="91.2">7</text>
<text x="59.8" y="93.7">6</text>
<text x="59.8" y="91.2">7</text>
<text x="31.9" y="101.3">3</text>
<text x="31.9" y="98.8">4</text>
<text x="31.9" y="96.3">5</text>
<text x="59.8" y="101.3">3</text>
<text x="59.8" y="98.8">4</text>
<text x="59.8" y="96.3">5</text>
<text x="84.6" y="98">3</text>
<text x="92.2" y="98">2</text>
<text x="107.5" y="96.3">1</text>
<text x="107.5" y="98.8">3</text>
<text x="120.2" y="98.8">4</text>
<text x="120.2" y="96.3">5</text>
<text x="155.7" y="96.3">1</text>
<text x="155.7" y="98.8">3</text>
<text x="168.4" y="96.3">5</text>
<text x="31.9" y="106.4">1</text>
<text x="31.9" y="103.9">2</text>
<text x="59.8" y="106.4">1</text>
<text x="59.8" y="103.9">2</text>
<text x="90.4" y="103.4" transform="rotate(-90 90.4 103.4)">1</text>
<text x="114" y="105.9" transform="rotate(-90 114 105.9)">2</text>
<text x="162.3" y="105.9" transform="rotate(-90 162.3 105.9)">2</text>
<text x="218.2" y="105.1" transform="rotate(-90 218.2 105.1)">20</text>
<text x="207.3" y="111.5">17</text>
<text x="207.3" y="109">18</text>
<text x="228.1" y="109">2</text>
<text x="228.1" y="111.5">3</text>
<text x="207.3" y="119.1">14</text>
<text x="207.3" y="116.6">15</text>
<text x="207.3" y="114">16</text>
<text x="228.1" y="114">4</text>
<text x="228.1" y="116.6">5</text>
<text x="228.1" y="119.1">6</text>
<text x="26.8" y="124.2">1</text>
<text x="57.3" y="124.2">1</text>
<text x="207.3" y="124.2">12</text>
<text x="207.3" y="121.7">13</text>
<text x="228.1" y="121.7">7</text>
<text x="228.1" y="124.2">8</text>
<text x="26.8" y="126.7">2</text>
<text x="26.8" y="129.3">3</text>
<text x="57.3" y="126.7">2</text>
<text x="57.3" y="129.3">3</text>
<text x="207.3" y="126.7">11</text>
<text x="228.1" y="131.8">1</text>
<text x="228.1" y="126.7">9</text>
<text x="10.4" y="135.6">C</text>
<text x="227.6" y="134.4">19</text>
<text x="267.8" y="135.6">C</text>
<text x="218.2" y="140.7" transform="rotate(-90 218.2 140.7)">10</text>
<text x="45.5" y="161.8" transform="rotate(-90 45.5 161.8)">8</text>
<text x="54.1" y="167.4">6</text>
<text x="36.3" y="169.9">1</text>
<text x="36.3" y="172.5">2</text>
<text x="54.1" y="172.5">7</text>
<text x="36.3" y="175">3</text>
<text x="10.4" y="185.6">D</text>
<text x="36.3" y="180.1">4</text>
<text x="267.8" y="185.6">D</text>
<text x="45.5" y="189.7" transform="rotate(-90 45.5 189.7)">5</text>
<text x="35" y="205.5">1</text>
<text x="85" y="205.5">2</text>
<text x="135" y="205.5">3</text>
<text x="185" y="205.5">4</text>
<text x="235" y="205.5">5</text>
</g>
<g font-size="1.8" fill="#008484">
<text x="31.8" y="29.3">+5V</text>
<text x="37" y="29.3">VIN</text>
<text x="76.4" y="29.3">+3V3A</text>
<text x="136" y="29.5">A1</text>
<text x="226.3" y="30">H1</text>
<text x="236.4" y="30">H2</text>
<text x="246.6" y="30">H3</text>
<text x="256.8" y="30">H4</text>
<text x="48" y="35.2">J1</text>
<text x="86.2" y="33.7">TP1</text>
<text x="97.2" y="35.6">GND</text>
<text x="132.9" y="31.8">Teensy4.0</text>
<text x="169" y="31.9">+5V</text>
<text x="226.2" y="32.3">M2</text>
<text x="236.4" y="32.3">M2</text>
<text x="246.6" y="32.3">M2</text>
<text x="256.7" y="32.3">M2</text>
<text x="48.3" y="37.5">JST_PH_01x03</text>
<text x="69.3" y="40.6">GND</text>
<text x="86.2" y="38.8">TP3</text>
<text x="86.2" y="36.2">TP2</text>
<text x="92.3" y="38.7">TP12</text>
<text x="92.3" y="41.2">TP13</text>
<text x="112.8" y="36.2">GND</text>
<text x="112.8" y="38.7">0_RX1_CRX2_PWM</text>
<text x="112.8" y="41.3">1_TX1_CTX2_PWM</text>
<text x="157.6" y="38.7">GND</text>
<text x="158.4" y="41.3">3V3</text>
<text x="158.6" y="36.2">VIN</text>
<text x="176" y="38.1">GND</text>
<text x="180.5" y="36.9">+3V3A</text>
<text x="36.3" y="45.7">GND</text>
<text x="112.8" y="43.8">2_OUT2_PWM</text>
<text x="112.8" y="46.4">3_LRCLK2_PWM</text>
<text x="138.3" y="43.8">23_A9_CRX1_MCLK1_PWM</text>
<text x="145.5" y="46.4">22_A8_CTX1_PWM</text>
<text x="112.8" y="48.9">4_BCLK2_PWM</text>
<text x="112.8" y="51.4">5_IN2_PWM</text>
<text x="112.8" y="54">6_OUT1D_PWM</text>
<text x="144.1" y="51.4">20_A6_TX5_LRCLK1</text>
<text x="145" y="48.9">21_A7_RX5_BCLK1</text>
<text x="145.5" y="54">19_A5_SCL0_PWM</text>
<text x="191.8" y="52.2">+5V</text>
<text x="33" y="58.2">AudioJack3-TSW</text>
<text x="39.2" y="55.9">J2</text>
<text x="63.7" y="57.3">+3V3A</text>
<text x="112.8" y="59.1">8_TX2_IN1_PWM</text>
<text x="112.8" y="56.5">7_RX2_OUT1A_PWM</text>
<text x="145.3" y="56.5">18_A4_SDA0_PWM</text>
<text x="146.4" y="59.1">17_A3_TX4_SDA1</text>
<text x="187.8" y="59.1">TP6</text>
<text x="198" y="56.6">TP4</text>
<text x="198" y="59.1">TP5</text>
<text x="214.7" y="54.7">+5V</text>
<text x="68.8" y="65.5">1M</text>
<text x="68.8" y="62.9">R2</text>
<text x="93.4" y="64.1">TP8</text>
<text x="112.8" y="61.6">9_OUT1C_PWM</text>
<text x="112.8" y="64.1">10_CS_MQSR_PWM</text>
<text x="138.2" y="64.1">15_A1_RX3_S/PDIFIN_PWM</text>
<text x="146.4" y="61.6">16_A2_RX4_SCL1</text>
<text x="187.8" y="61.6">TP7</text>
<text x="191.2" y="63.5">GND</text>
<text x="217.7" y="62.7">RED</text>
<text x="217.9" y="60.4">D1</text>
<text x="218.6" y="65.5">R9</text>
<text x="233" y="62.7">GRN</text>
<text x="233.1" y="60.4">D2</text>
<text x="234" y="65.5">R10</text>
<text x="243.1" y="62.7">YEL</text>
<text x="243.3" y="60.4">D3</text>
<text x="244.1" y="65.5">R11</text>
<text x="253.3" y="62.7">BLU</text>
<text x="253.4" y="60.4">D4</text>
<text x="254.3" y="65.5">R12</text>
<text x="56.6" y="66">GND</text>
<text x="92.3" y="69.1">TP10</text>
<text x="93.4" y="66.6">TP9</text>
<text x="112.8" y="66.7">11_MOSI_CTX1_PWM</text>
<text x="112.8" y="69.2">12_MISO_MQSL_PWM</text>
<text x="136.4" y="66.7">14_A0_TX3_S/PDIFOUT_PWM</text>
<text x="139.3" y="69.2">13_LED_SCK_CRX1_PWM</text>
<text x="170.2" y="69.3">TP11</text>
<text x="218.7" y="68">1k</text>
<text x="234.1" y="68">330</text>
<text x="244.2" y="68">470</text>
<text x="254.4" y="68">100</text>
<text x="85.3" y="75">VIN</text>
<text x="91.6" y="75">PWR_FLAG</text>
<text x="214.1" y="73.7">GND</text>
<text x="229.3" y="73.7">GND</text>
<text x="239.5" y="73.7">GND</text>
<text x="249.6" y="73.7">GND</text>
<text x="34.5" y="83.1">J3</text>
<text x="62.4" y="83.1">J4</text>
<text x="24.2" y="85.6">ScrewTerm_01x08_2.54mm</text>
<text x="52.1" y="85.6">ScrewTerm_01x08_2.54mm</text>
<text x="84.5" y="86.4">GND</text>
<text x="91.5" y="86.2">PWR_FLAG</text>
<text x="77.6" y="92.8">VIN</text>
<text x="84.4" y="93.2">DMP3099L</text>
<text x="87.7" y="90.9">Q1</text>
<text x="107.4" y="93.4">MIC5219-5.0YM5</text>
<text x="113.2" y="91.1">U3</text>
<text x="128.3" y="92.8">+5V</text>
<text x="143.6" y="92.8">+5V</text>
<text x="155.6" y="93.4">MIC5317-3.3YM5</text>
<text x="161.4" y="91.1">U4</text>
<text x="173.6" y="92.8">+3V3</text>
<text x="217.2" y="92.8">+5V</text>
<text x="99.1" y="101.1">C1</text>
<text x="109.5" y="97.2">IN</text>
<text x="109.5" y="99.7">EN</text>
<text x="115.4" y="97.2">OUT</text>
<text x="116.7" y="99.7">BP</text>
<text x="132.1" y="101.1">C2</text>
<text x="147.3" y="101.1">C3</text>
<text x="157.7" y="97.2">VIN</text>
<text x="157.7" y="99.7">EN</text>
<text x="162.5" y="97.2">VOUT</text>
<text x="177.8" y="101.1">C4</text>
<text x="180.3" y="97.2">TP14</text>
<text x="225.1" y="96.6">C10</text>
<text x="99.2" y="103.4">10uF</text>
<text x="114.9" y="103.9" transform="rotate(-90 114.9 103.9)">GND</text>
<text x="132.2" y="103.4">10uF</text>
<text x="147.3" y="103.4">1uF</text>
<text x="163.2" y="103.9" transform="rotate(-90 163.2 103.9)">GND</text>
<text x="177.8" y="103.4">1uF</text>
<text x="223.9" y="102.9">0.1uF</text>
<text x="231.9" y="104.1">GND</text>
<text x="26.1" y="111.8">GND</text>
<text x="54.1" y="111.8">GND</text>
<text x="87.1" y="111.8">GND</text>
<text x="94.7" y="111.8">GND</text>
<text x="112.5" y="111.8">GND</text>
<text x="127.7" y="111.8">GND</text>
<text x="143" y="111.8">GND</text>
<text x="160.7" y="111.8">GND</text>
<text x="173.4" y="111.8">GND</text>
<text x="211.8" y="112.4">B1</text>
<text x="211.8" y="109.9">B0</text>
<text x="219.1" y="111.4" transform="rotate(-90 219.1 111.4)">VCC</text>
<text x="222.8" y="109.9">A0</text>
<text x="222.8" y="112.4">A1</text>
<text x="238.4" y="108.6">R13</text>
<text x="238.4" y="111.2">R14</text>
<text x="238.4" y="113.7">R15</text>
<text x="211.8" y="117.5">B3</text>
<text x="211.8" y="114.9">B2</text>
<text x="222.8" y="114.9">A2</text>
<text x="222.8" y="117.5">A3</text>
<text x="238.4" y="118.8">R17</text>
<text x="238.4" y="116.3">R16</text>
<text x="211.8" y="125.1">B6</text>
<text x="211.8" y="122.6">B5</text>
<text x="211.8" y="120">B4</text>
<text x="222.8" y="120">A4</text>
<text x="222.8" y="122.6">A5</text>
<text x="222.8" y="125.1">A6</text>
<text x="238.4" y="121.3">R18</text>
<text x="238.4" y="123.9">R19</text>
<text x="32.7" y="126.6">J5</text>
<text x="33" y="128.9">JST_SH_01x03</text>
<text x="63.2" y="126.6">J6</text>
<text x="63.5" y="128.9">JST_SH_01x03</text>
<text x="112" y="130.9">+3V3A</text>
<text x="157.7" y="130.9">+3V3A</text>
<text x="211.8" y="127.6">B7</text>
<text x="222.8" y="127.6">A7</text>
<text x="238.4" y="126.4">R20</text>
<text x="117" y="136.6">R4</text>
<text x="162.8" y="136.6">R7</text>
<text x="219.1" y="136.1" transform="rotate(-90 219.1 136.1)">GND</text>
<text x="220.9" y="132.7">A-&gt;B</text>
<text x="222.6" y="135.3">CE</text>
<text x="108.2" y="139.8">C5</text>
<text x="117.3" y="139.1">100k</text>
<text x="153.9" y="139.8">C7</text>
<text x="163" y="139.1">100k</text>
<text x="204" y="142.9">74HCT245</text>
<text x="207.2" y="140.4">U1</text>
<text x="101.8" y="146.7">R3</text>
<text x="102" y="149.3">100k</text>
<text x="107" y="146.1">10uF</text>
<text x="117" y="146.7">R5</text>
<text x="117.3" y="149.3">100k</text>
<text x="127" y="146.8">C6</text>
<text x="127.1" y="149.1">47nF</text>
<text x="147.5" y="146.7">R6</text>
<text x="147.8" y="149.3">100k</text>
<text x="152.7" y="146.1">10uF</text>
<text x="162.8" y="146.7">R8</text>
<text x="163" y="149.3">100k</text>
<text x="172.7" y="146.8">C8</text>
<text x="172.8" y="149.1">47nF</text>
<text x="216.6" y="147.3">GND</text>
<text x="231.9" y="147.3">GND</text>
<text x="44" y="151.2">+3V3</text>
<text x="52.3" y="155">C9</text>
<text x="97.2" y="154.9">GND</text>
<text x="112.5" y="154.9">GND</text>
<text x="122.6" y="154.9">GND</text>
<text x="143" y="154.9">GND</text>
<text x="158.2" y="154.9">GND</text>
<text x="168.4" y="154.9">GND</text>
<text x="32.8" y="160.7">LTC2850xS8</text>
<text x="37" y="158.2">U2</text>
<text x="51.2" y="161.3">0.1uF</text>
<text x="46.4" y="166.8" transform="rotate(-90 46.4 166.8)">VCC</text>
<text x="59.1" y="162.6">GND</text>
<text x="38.6" y="170.8">RO</text>
<text x="38.6" y="173.4">RE</text>
<text x="51.6" y="168.3">A</text>
<text x="51.6" y="173.4">B</text>
<text x="63.7" y="169.6">R1</text>
<text x="63.9" y="172.1">120</text>
<text x="38.6" y="175.9">DE</text>
<text x="91.7" y="178.6">PTS840 GK</text>
<text x="94.6" y="176.3">SW1</text>
<text x="127.3" y="178.6">PTS840 GK</text>
<text x="130.2" y="176.3">SW2</text>
<text x="38.6" y="181">DI</text>
<text x="46.4" y="187.5" transform="rotate(-90 46.4 187.5)">GND</text>
<text x="102.3" y="190.5">GND</text>
<text x="137.9" y="190.5">GND</text>
<text x="43.9" y="195.6">GND</text>
</g>
<g font-size="1.8" fill="#0000c2">
<text x="43.2" y="27.6">Power</text>
<text x="43.2" y="42.9">JST S3B-PH-SM4-TB</text>
<text x="40.6" y="50.5">Audio Input</text>
<text x="218.4" y="70.9">POWER</text>
<text x="233.7" y="70.9">A</text>
<text x="243.8" y="70.9">B</text>
<text x="254" y="70.9">C</text>
<text x="33" y="73.4">CUI SJ-3524</text>
<text x="121.9" y="75.2">DUAL ROW THT 02x14</text>
<text x="121.9" y="77.2">0.1&quot; PITCH 0.6&quot; SPACING</text>
<text x="40.6" y="78.4">LED Output</text>
<text x="33" y="111.5">MOLEX 393570008</text>
<text x="35.6" y="119.1">RS-485 Connectors</text>
<text x="83.8" y="116.6">SOT-23</text>
<text x="109.2" y="116.6">SOT-23-5</text>
<text x="157.5" y="116.6">SOT-23-5</text>
<text x="157.5" y="120.1">ALTERNATIVE</text>
<text x="157.5" y="122.1">MIC94310-SYM5</text>
<text x="157.5" y="124.2">WITH 10 uF CAPS</text>
<text x="234.9" y="130.6">100</text>
<text x="35.6" y="134.4">JST SM03B-SRSS</text>
<text x="203.2" y="147.1">TSSOP-20</text>
<text x="215.9" y="162.8">ALL PASSIVES 0805 UNLESS INDICATED</text>
<text x="215.9" y="164.8">ALL LEDS 0805 UNLESS INDICATED</text>
<text x="101.6" y="172.5">PTS840 GK SMTR LFS</text>
<text x="58.4" y="180.6">POPULATE IF</text>
<text x="58.4" y="182.6">AT END OF BUS</text>
<text x="50.8" y="190.2">SOIC-8</text>
<text x="50.8" y="193.3">ALTERNATIVE</text>
<text x="50.8" y="195.3">ST3485ECDR</text>
<text x="101.6" y="195.3">USE INTERNAL PULLUP</text>
</g>
<g font-size="1.8">
<text x="76.2" y="37.8">MIC_IN</text>
<text x="104.1" y="37.8">INDC</text>
<text x="104.1" y="40.4">INDB</text>
<text x="99.1" y="42.9">LED1</text>
<text x="99.1" y="45.5">LED2</text>
<text x="162.9" y="42.9">25 INDA</text>
<text x="167.2" y="45.5">DATA_TXEN</text>
<text x="99.1" y="48">LED3</text>
<text x="99.1" y="50.5">LED4</text>
<text x="99.1" y="53.1">LED5</text>
<text x="169.4" y="48">DATA_RX</text>
<text x="169.6" y="50.5">DATA_TX</text>
<text x="174.5" y="53.1">AUD_DET</text>
<text x="99.1" y="55.6">LED6</text>
<text x="99.1" y="58.2">LED7</text>
<text x="169.6" y="58.2">UART_TX</text>
<text x="176.9" y="55.6">MIC_IN</text>
<text x="231.9" y="55.6">INDA</text>
<text x="242.1" y="55.6">INDB</text>
<text x="252.2" y="55.6">INDC</text>
<text x="47.2" y="63.2">AUD_R</text>
<text x="47.4" y="65.8">AUD_L</text>
<text x="99.1" y="60.7">LED8</text>
<text x="101.6" y="63.2">BTNA</text>
<text x="169.4" y="60.7">UART_RX</text>
<text x="172" y="63.2">AUD_R_ADC</text>
<text x="172.2" y="65.8">AUD_L_ADC</text>
<text x="47.5" y="68.3">AUD_DET</text>
<text x="101.6" y="68.3">BTNB</text>
<text x="17.8" y="88.6">LED_OUT1</text>
<text x="45.7" y="88.6">LED_OUT8</text>
<text x="17.8" y="93.7">LED_OUT2</text>
<text x="45.7" y="93.7">LED_OUT7</text>
<text x="17.8" y="98.8">LED_OUT3</text>
<text x="45.7" y="98.8">LED_OUT6</text>
<text x="17.8" y="103.9">LED_OUT4</text>
<text x="45.7" y="103.9">LED_OUT5</text>
<text x="198.1" y="111.5">LED2</text>
<text x="198.1" y="109">LED1</text>
<text x="244.8" y="111.5">LED_OUT2</text>
<text x="244.8" y="109">LED_OUT1</text>
<text x="198.1" y="119.1">LED5</text>
<text x="198.1" y="116.6">LED4</text>
<text x="198.1" y="114">LED3</text>
<text x="244.8" y="116.6">LED_OUT4</text>
<text x="244.8" y="114">LED_OUT3</text>
<text x="244.8" y="119.1">LED_OUT5</text>
<text x="198.1" y="121.7">LED6</text>
<text x="198.1" y="124.2">LED7</text>
<text x="244.8" y="124.2">LED_OUT7</text>
<text x="244.8" y="121.7">LED_OUT6</text>
<text x="18.5" y="129.5">GND D-</text>
<text x="22.9" y="126.7">D+</text>
<text x="49" y="129.5">GND D-</text>
<text x="53.3" y="126.7">D+</text>
<text x="198.1" y="126.7">LED8</text>
<text x="244.8" y="126.7">LED_OUT8</text>
<text x="91.4" y="142">AUD_L</text>
<text x="137.2" y="142">AUD_R</text>
<text x="63.7" y="164.8">D+</text>
<text x="20.3" y="169.9">DATA_RX</text>
<text x="20.3" y="175">DATA_TXEN</text>
<text x="20.3" y="180.1">DATA_TX</text>
<text x="83.8" y="182.6">BTNA</text>
<text x="119.4" y="182.6">BTNB</text>
</g>
<g font-size="1.8" fill="#008400">
<text x="118.8" y="142">AUD_L_ADC</text>
<text x="164.4" y="142">AUD_R_ADC</text>
</g>
</svg>
